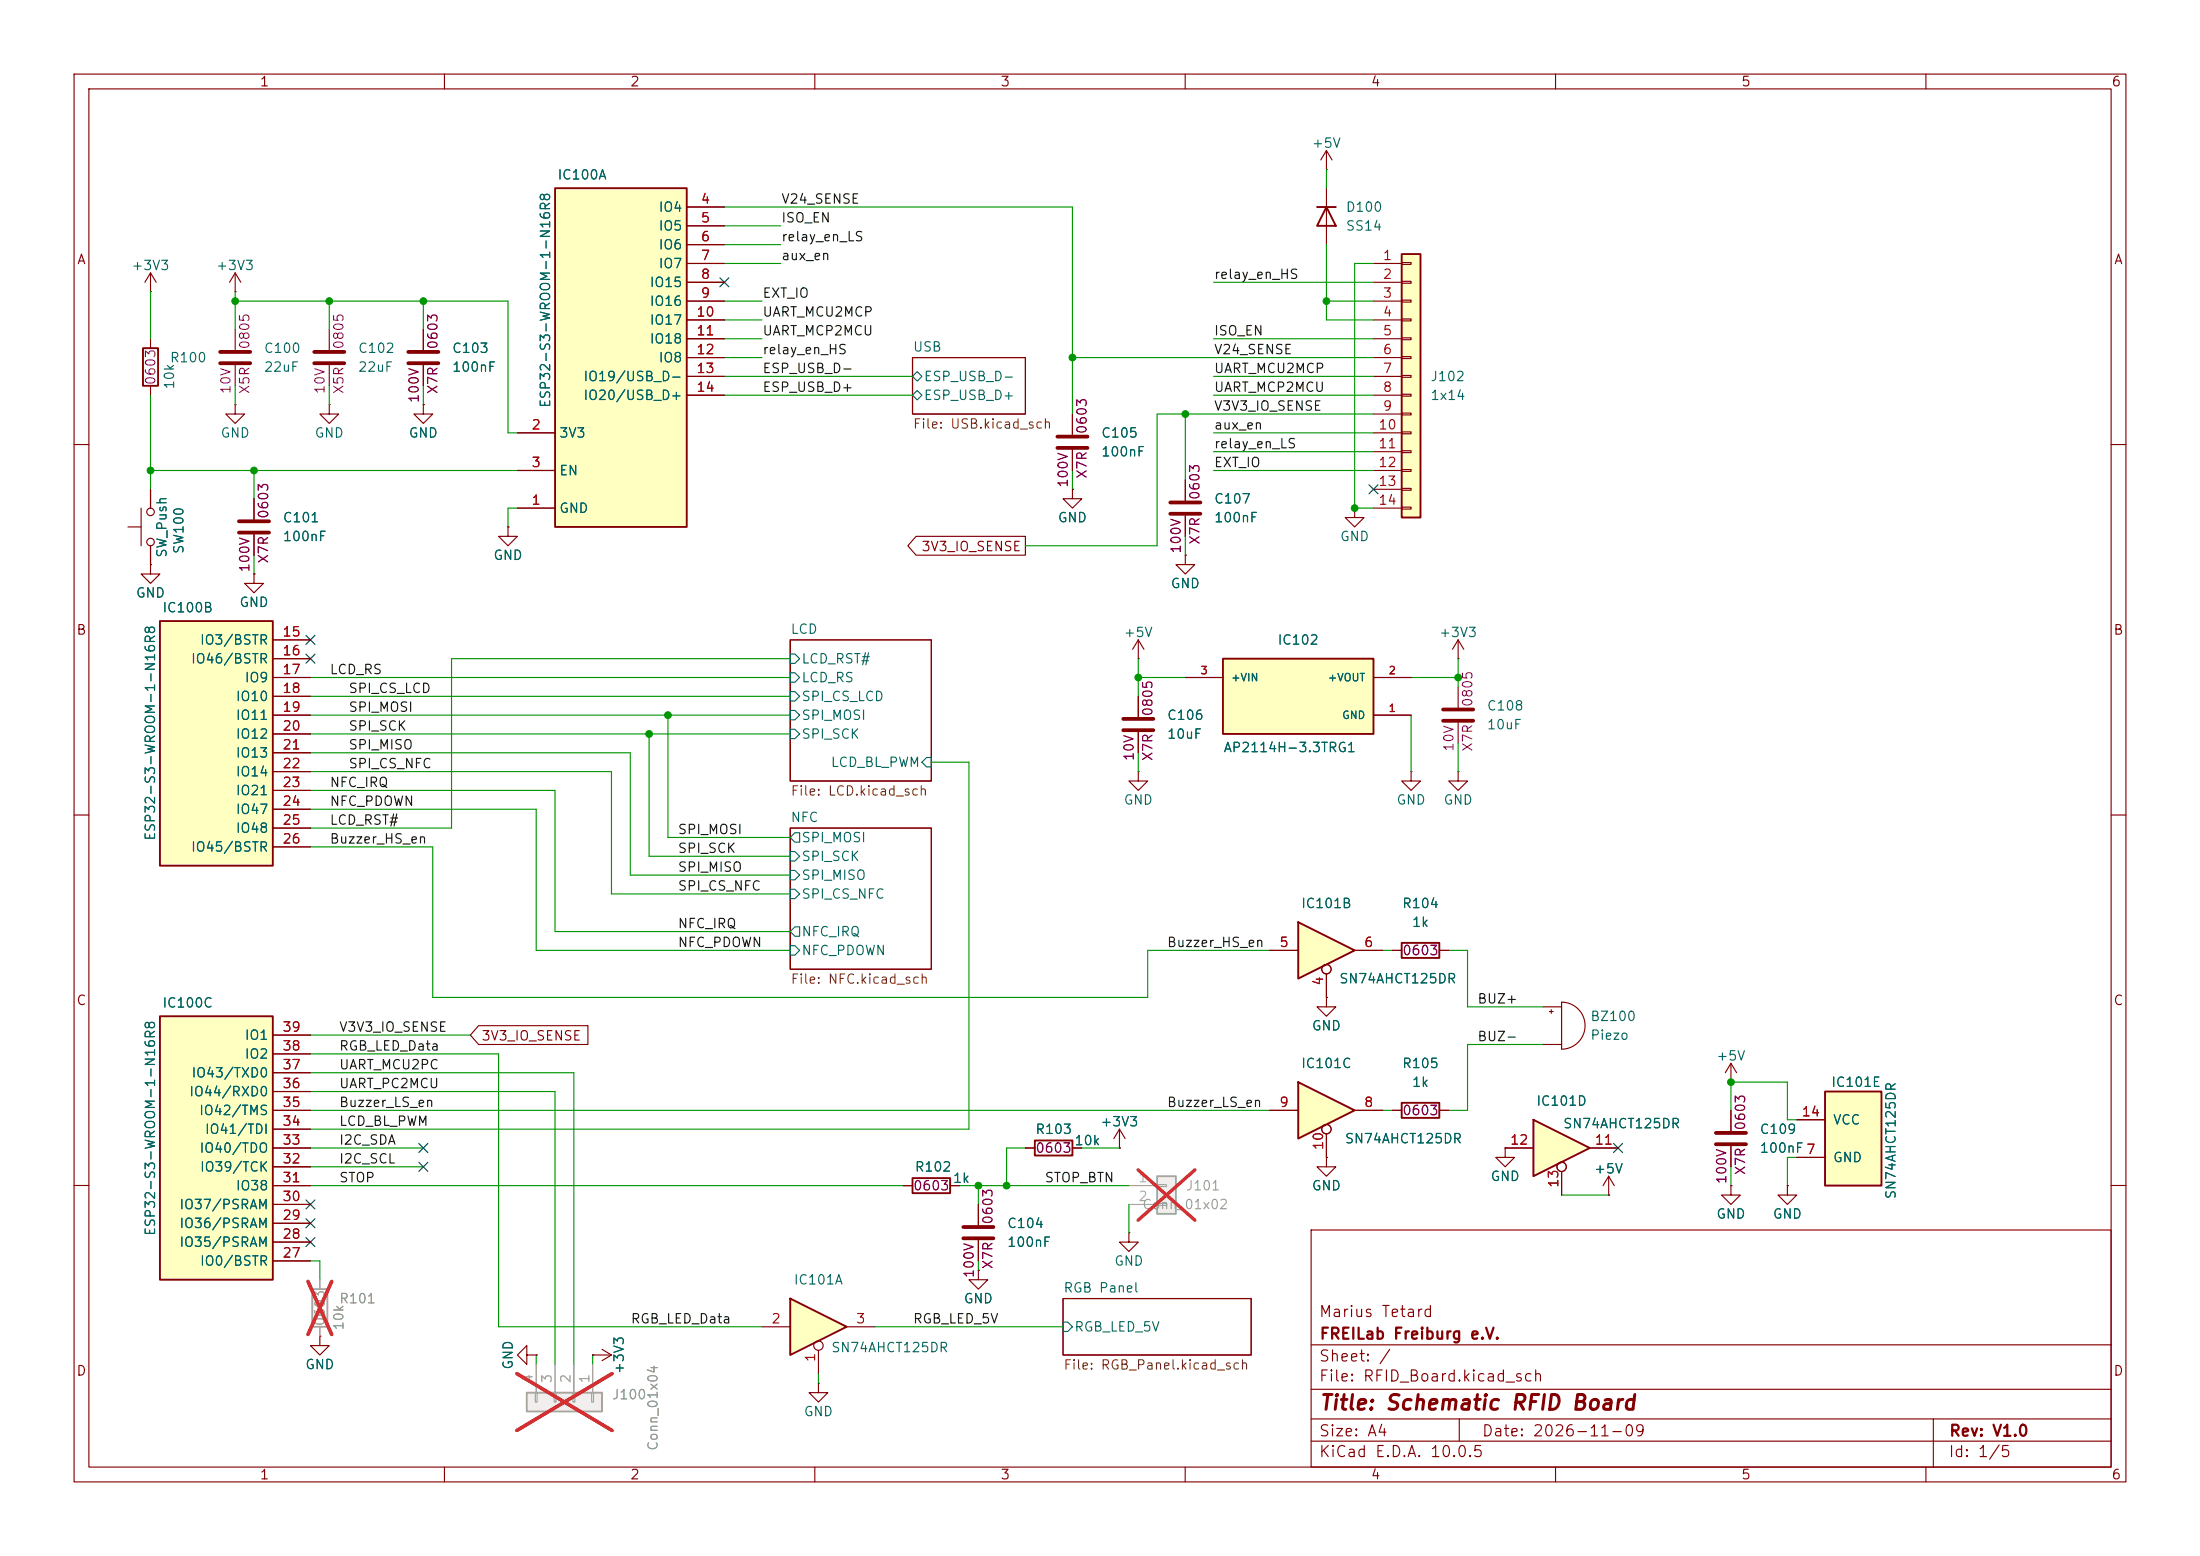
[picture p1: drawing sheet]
<svg xmlns="http://www.w3.org/2000/svg" width="297mm" height="210mm" viewBox="0 0 297 210" stroke-linecap="round" stroke-linejoin="round" font-family="sans-serif">
<g fill="none" stroke="#840000" stroke-width=".15">
<path d="M10 10h277v190h-277zM12 12h273v186h-273zM60 10v2M110 10v2M160 10v2M210 10v2M260 10v2M123.2 48.3h15.2v7.6h-15.2zM10 60h2M160 74.9v1.3h1.3l-1.3 1.3-1.3-1.3h1.3M160 74.9h.1M285 60h2"/>
<path d="M106.7 86.4h19v19h-19zM153.7 88.9h.1M153.7 86.4l-.8 1.2M153.7 86.4l.7 1.2M153.7 86.4v2.5M153.7 94v2.8M153.7 98.8v2.8M196.8 88.9h.1M196.8 86.4l-.7 1.2M196.8 86.4l.8 1.2M196.8 86.4v2.5M10 110h2"/>
<path d="M106.7 111.8h19v19h-19zM285 110h2M188 149.9h1.2M194.3 149.9h1.3M10 160h2M143.5 175.3h25.4v7.6h-25.4zM177 166h108v32h-108zM285 160h2M60 198v2M110 198v2M160 198v2M177 194.5h108"/>
<path d="M177 191.5h108M177 187.5h108M177 181.5h108M197 191.5v3M210 198v2M260 198v2M261 191.5v6.5"/>
</g>
<g fill="none" stroke="#006464" stroke-width=".15">
<path d="M123.2 53.3l.6-.6 .7 .6-.7 .7zM123.2 50.8l.6-.6 .7 .6-.7 .6zM106.7 98.4h.6l.6 .7-.6 .6h-.6zM106.7 95.9h.6l.6 .6-.6 .7h-.6zM106.7 93.3h.6l.6 .7-.6 .6h-.6zM106.7 90.8h.6l.6 .6-.6 .7h-.6zM106.7 88.3h.6l.6 .6-.6 .6h-.6zM106.7 117.5h.6l.6 .6-.6 .6h-.6zM106.7 114.9h.6l.6 .7-.6 .6h-.6zM107.3 112.4h.6v1.3h-.6l-.6-.7zM125.1 102.2h.6v1.3h-.6l-.6-.6zM106.7 127.6h.6l.6 .7-.6 .6h-.6z"/>
<path d="M106.7 120h.6l.6 .7-.6 .6h-.6zM107.3 125.1h.6v1.3h-.6l-.6-.7zM143.5 178.4h.6l.7 .7-.7 .6h-.6z"/>
</g>
<path d="M151.6 97h4.1M151.6 98.6h4.1" fill="none" stroke="#840000" stroke-width=".51"/>
<path d="M189.2 148.8h5.1v2.1h-5.1z" fill="none" stroke="#840000" stroke-width=".25"/>
<path d="M156.2 158.8h2.5v5h-2.5z" fill="#f0f0f0"/>
<path d="M156.2 158.8h2.5v5h-2.5zM42.2 174h2v5.1h-2z" fill="none" stroke="#a1a1a1" stroke-width=".25"/>
<path d="M156.2 159.9h1.3v.2h-1.3zM43.2 172.7v1.3M43.2 179.1v1.2M152.4 160h3.8M152.4 162.6h3.8M156.2 162.4h1.3v.3h-1.3z" fill="none" stroke="#a1a1a1" stroke-width=".15"/>
<path d="M153.6 157.9l7.7 6.8M161.3 157.9l-7.7 6.8M41.6 172.9l3.2 7.2M44.8 172.9l-3.2 7.2" fill="none" stroke="#e12e31" stroke-width=".46"/>
<path d="M43.2 180.3v1.3h1.2l-1.2 1.3-1.3-1.3h1.3M43.2 180.3h.1" fill="none" stroke="#840000" stroke-width=".15"/>
<path d="M175.3 146.1l7.6 3.8-7.6 3.8z" fill="#ffffc2"/>
<path d="M189.2 127.3h5.1v2h-5.1zM175.3 146.1l7.6 3.8-7.6 3.8z" fill="none" stroke="#840000" stroke-width=".25"/>
<g fill="none" stroke="#840000" stroke-width=".15">
<path d="M196.8 104.1v1.3h1.3l-1.3 1.3-1.2-1.3h1.2M196.8 104.1h.1M188 128.3h1.2M194.3 128.3h1.3M171.4 149.9h3.9M179.1 156.2v1.3h1.2l-1.2 1.3-1.3-1.3h1.3M179.1 156.2h.1M179.1 153v3.2M182.9 149.9h3.8"/>
<circle cx="179.1" cy="152.4" r=".63"/>
</g>
<path d="M74.9 25.4h17.8v45.7h-17.8z" fill="#ffffc2"/>
<path d="M74.9 25.4h17.8v45.7h-17.8z" fill="none" stroke="#840000" stroke-width=".25"/>
<g fill="none" stroke="#840000" stroke-width=".15">
<path d="M92.7 27.9h5.1M92.7 30.5h5.1M92.7 33h5.1M92.7 35.6h5.1M92.7 38.1h5.1M57.1 44.5v2.7M57.1 49.3v2.8M69.8 58.4h5.1M92.7 40.6h5.1M92.7 43.2h5.1M92.7 45.7h5.1M92.7 48.3h5.1"/>
<path d="M92.7 50.8h5.1M92.7 53.3h5.1M69.8 68.6h5.1M69.8 63.5h5.1M71.1 182.9v-1.3l-1.3 1.3 1.3 1.3v-1.3h1.3M72.4 182.9h.1M80 182.9h.1M80 182.9h2.5M81.3 182.1l1.2 .8M82.5 182.9l-1.2 .7"/>
</g>
<path d="M55.1 47.5h4.1M55.1 49h4.1" fill="none" stroke="#840000" stroke-width=".51"/>
<path d="M21.6 137.2h15.2v35.5h-15.2z" fill="#ffffc2"/>
<path d="M21.6 137.2h15.2v35.5h-15.2z" fill="none" stroke="#840000" stroke-width=".25"/>
<g fill="none" stroke="#840000" stroke-width=".15">
<path d="M57.1 54.6v1.3h1.3l-1.3 1.3-1.2-1.3h1.2M57.1 54.6h.1M68.6 71.1v1.3h1.2l-1.2 1.3-1.3-1.3h1.3M68.6 71.1h.1M36.8 139.7h5.1M179.1 134.6v1.3h1.2l-1.2 1.3-1.3-1.3h1.3M179.1 134.6h.1M208.3 135.9h2.5M209.2 136.5h.5M209.4 136.3v.5M210.8 135.3a3.2 3.2 0 0 1 3.2 3.1 3.2 3.2 0 0 1-3.2 3.2zM36.8 157.5h5.1"/>
<path d="M36.8 154.9h5.1M36.8 152.4h5.1M36.8 149.9h5.1M36.8 147.3h5.1M36.8 144.8h5.1M36.8 142.2h5.1M208.3 141h2.5M36.8 170.2h5.1M36.8 167.6h5.1M36.8 165.1h5.1M36.8 162.6h5.1M36.8 160h5.1"/>
</g>
<path d="M175.3 124.5l7.6 3.8-7.6 3.8z" fill="#ffffc2"/>
<path d="M175.3 124.5l7.6 3.8-7.6 3.8z" fill="none" stroke="#840000" stroke-width=".25"/>
<g fill="none" stroke="#840000" stroke-width=".15">
<path d="M171.4 128.3h3.9M179.1 131.4v3.2M182.9 128.3h3.8"/>
<circle cx="179.1" cy="130.8" r=".63"/>
</g>
<path d="M21.6 83.8h15.2v33h-15.2z" fill="#ffffc2"/>
<path d="M177.8 27.9h2.5M179.1 27.9l1.2 2.6h-2.5zM21.6 83.8h15.2v33h-15.2z" fill="none" stroke="#840000" stroke-width=".25"/>
<g fill="none" stroke="#840000" stroke-width=".15">
<path d="M179.1 22.9h.1M179.1 20.3v2.6M179.1 25.4v7.6M179.1 20.3l-.8 1.3M179.1 20.3l.7 1.3M36.8 86.4h5.1M36.8 88.9h5.1M36.8 91.4h5.1M36.8 94h5.1M36.8 96.5h5.1M36.8 99.1h5.1M36.8 101.6h5.1"/>
<path d="M36.8 104.1h5.1M36.8 106.7h5.1M36.8 109.2h5.1M36.8 111.8h5.1M36.8 114.3h5.1"/>
</g>
<path d="M106.7 175.3l7.6 3.8-7.6 3.8z" fill="#ffffc2"/>
<path d="M106.7 175.3l7.6 3.8-7.6 3.8z" fill="none" stroke="#840000" stroke-width=".25"/>
<g fill="none" stroke="#840000" stroke-width=".15">
<path d="M151.1 154.9h.1M151.1 152.4l-.7 1.3M151.1 152.4l.8 1.3M151.1 152.4v2.5M102.9 179.1h3.8M114.3 179.1h3.8M233.7 160v1.3h1.2l-1.2 1.3-1.3-1.3h1.3M233.7 160h.1M241.3 160v1.3h1.3l-1.3 1.3-1.3-1.3h1.3M241.3 160h.1M110.5 186.7v1.3h1.3l-1.3 1.2-1.3-1.2h1.3M110.5 186.7h.1"/>
<path d="M110.5 182.2v3.2"/>
<circle cx="110.5" cy="181.6" r=".63"/>
</g>
<path d="M71.1 188h10.2v2.5h-10.2z" fill="#f0f0f0"/>
<path d="M71.1 188h10.2v2.5h-10.2z" fill="none" stroke="#a1a1a1" stroke-width=".25"/>
<path d="M72.3 188h.2v1.2h-.2zM72.4 184.2v3.8M74.8 188h.3v1.2h-.3zM74.9 184.2v3.8M77.3 188h.3v1.2h-.3zM77.5 184.2v3.8M79.9 188h.2v1.2h-.2zM80 184.2v3.8" fill="none" stroke="#a1a1a1" stroke-width=".15"/>
<path d="M69.8 185.4l12.8 7.7M82.6 185.4l-12.8 7.7" fill="none" stroke="#e12e31" stroke-width=".46"/>
<path d="M138.4 154.9h1.3M144.8 154.9h1.2M152.4 166.4v1.2h1.3l-1.3 1.3-1.3-1.3h1.3M152.4 166.4h.1" fill="none" stroke="#840000" stroke-width=".15"/>
<path d="M139.7 153.9h5.1v2.1h-5.1z" fill="none" stroke="#840000" stroke-width=".25"/>
<path d="M246.4 147.3h7.6v12.7h-7.6z" fill="#ffffc2"/>
<path d="M123.2 159h5.1v2h-5.1zM246.4 147.3h7.6v12.7h-7.6z" fill="none" stroke="#840000" stroke-width=".25"/>
<g fill="none" stroke="#840000" stroke-width=".15">
<path d="M144.8 55.9v2.8M144.8 66v1.3h1.2l-1.2 1.3-1.3-1.3h1.3M144.8 66h.1M144.8 60.7v2.8M160 64.8v2.8M160 69.6v2.8M233.7 146.1h.1M233.7 143.5v2.6M233.7 149.9v2.8M233.7 154.7v2.8M233.7 143.5l-.8 1.3M233.7 143.5l.7 1.3"/>
<path d="M242.6 156.2h3.8M242.6 151.1h3.8M121.9 160h1.3M128.3 160h1.2M132.1 171.5v1.2h1.2l-1.2 1.3-1.3-1.3h1.3M132.1 171.5h.1M132.1 162.6v2.8M132.1 167.4v2.8"/>
</g>
<path d="M142.7 58.9h4.1M142.7 60.5h4.1M158 67.8h4.1M158 69.3h4.1M231.6 152.9h4.1M231.6 154.4h4.1M130 165.6h4.1M130 167.1h4.1" fill="none" stroke="#840000" stroke-width=".51"/>
<path d="M189.2 34.3h2.6v35.6h-2.6z" fill="#ffffc2"/>
<path d="M189.2 34.3h2.6v35.6h-2.6z" fill="none" stroke="#840000" stroke-width=".25"/>
<g fill="none" stroke="#840000" stroke-width=".15">
<path d="M185.4 35.6h3.8M185.4 38.1h3.8M189.2 35.4h1.3v.3h-1.3zM189.2 38h1.3v.2h-1.3zM31.7 44.5v2.7M31.7 49.3v2.8M185.4 40.6h3.8M185.4 43.2h3.8M185.4 45.7h3.8M185.4 48.3h3.8M185.4 50.8h3.8M185.4 53.3h3.8"/>
<path d="M185.4 55.9h3.8M185.4 58.4h3.8M189.2 40.5h1.3v.3h-1.3zM189.2 43.1h1.3v.2h-1.3zM189.2 45.6h1.3v.2h-1.3zM189.2 48.1h1.3v.3h-1.3zM189.2 50.7h1.3v.2h-1.3zM189.2 53.2h1.3v.3h-1.3zM189.2 55.8h1.3v.2h-1.3zM189.2 58.3h1.3v.2h-1.3zM17.3 71.1h1.7M19 68.6v5.1"/>
<path d="M20.3 76.2v1.3h1.3l-1.3 1.2-1.3-1.2h1.3M20.3 76.2h.1M20.3 66v2.6M20.3 73.7v2.5M34.3 77.5v1.2h1.3l-1.3 1.3-1.3-1.3h1.3M34.3 77.5h.1M34.3 67.3v2.8M34.3 72.1v2.8M185.4 61h3.8M185.4 63.5h3.8M185.4 66h3.8M185.4 68.6h3.8"/>
<path d="M189.2 60.8h1.3v.3h-1.3zM189.2 63.4h1.3v.2h-1.3zM189.2 65.9h1.3v.3h-1.3zM189.2 68.5h1.3v.2h-1.3z"/>
<circle cx="20.3" cy="73.2" r=".51"/>
<circle cx="20.3" cy="69.1" r=".51"/>
</g>
<path d="M29.7 47.5h4.1M29.7 49h4.1M32.3 70.4h4M32.3 71.9h4" fill="none" stroke="#840000" stroke-width=".51"/>
<path d="M207 151.1l7.6 3.8-7.6 3.9z" fill="#ffffc2"/>
<path d="M19.3 47h2v5.1h-2zM207 151.1l7.6 3.8-7.6 3.9z" fill="none" stroke="#840000" stroke-width=".25"/>
<g fill="none" stroke="#840000" stroke-width=".15">
<path d="M31.7 39.4h.1M31.7 36.8l-.7 1.3M31.7 36.8l.8 1.3M31.7 36.8v2.6M20.3 45.7v1.3M20.3 52.1v1.2M31.7 54.6v1.3h1.3l-1.3 1.3-1.2-1.3h1.2M31.7 54.6h.1M44.4 54.6v1.3h1.3l-1.3 1.3-1.2-1.3h1.2M44.4 54.6h.1M44.4 44.5v2.7M44.4 49.3v2.8"/>
<path d="M203.2 154.9h3.8M210.8 158.1v3.2M214.6 154.9h3.8M217.2 158.8l-.8 1.2M217.2 158.8l.7 1.2M217.2 158.8v2.5M217.2 161.3h.1"/>
<circle cx="210.8" cy="157.5" r=".63"/>
</g>
<path d="M42.4 47.5h4.1M42.4 49h4.1" fill="none" stroke="#840000" stroke-width=".51"/>
<path d="M165.1 88.9h20.3v10.2h-20.3z" fill="#ffffc2"/>
<path d="M165.1 88.9h20.3v10.2h-20.3z" fill="none" stroke="#840000" stroke-width=".25"/>
<g fill="none" stroke="#840000" stroke-width=".15">
<path d="M20.3 39.4h.1M20.3 36.8l-.7 1.3M20.3 36.8l.8 1.3M20.3 36.8v2.6M92.7 27.9h5.1M92.7 30.5h5.1M92.7 33h5.1M92.7 35.6h5.1M92.7 38.1h5.1M57.1 54.6h.1M57.1 44.5v2.7M57.1 49.3v2.8"/>
<path d="M69.8 58.4h5.1M92.7 40.6h5.1M92.7 43.2h5.1M92.7 45.7h5.1M92.7 48.3h5.1M92.7 50.8h5.1M92.7 53.3h5.1M144.8 55.9v2.8M20.3 76.2h.1M20.3 66v2.6M20.3 73.7v2.5M34.3 77.5h.1"/>
<path d="M34.3 67.3v2.8M34.3 72.1v2.8M68.6 71.1h.1M69.8 68.6h5.1M69.8 63.5h5.1M123.7 72.4h14.7v2.5h-14.7l-1.1-1.2zM144.8 66h.1M144.8 60.7v2.8M160 74.9h.1M160 64.8v2.8M160 69.6v2.8M182.9 68.6v1.3h1.2l-1.2 1.2-1.3-1.2h1.3"/>
<path d="M182.9 68.6h.1M36.8 96.5h5.1M36.8 91.4h5.1M36.8 86.4h5.1M36.8 88.9h5.1M36.8 94h5.1M36.8 99.1h5.1M153.7 94v2.8M153.7 98.8v2.8M160 91.4h5.1M185.4 96.5h5.1M185.4 91.4h5.1"/>
<path d="M196.8 92.7v2.8M196.8 97.5v2.8M36.8 101.6h5.1M36.8 104.1h5.1M36.8 106.7h5.1M36.8 109.2h5.1M36.8 111.8h5.1M36.8 114.3h5.1M153.7 104.1v1.3h1.2l-1.2 1.3-1.3-1.3h1.3M153.7 104.1h.1M190.5 104.1v1.3h1.3l-1.3 1.3-1.3-1.3h1.3M190.5 104.1h.1"/>
<path d="M36.8 139.7h5.1M64.6 138.4h14.8v2.6h-14.8l-1.1-1.3zM171.4 128.3h3.9M179.1 134.6h.1M179.1 131.4v3.2M182.9 128.3h3.8M188 128.3h1.2M194.3 128.3h1.3M36.8 154.9h5.1M36.8 157.5h5.1M36.8 152.4h5.1M36.8 149.9h5.1"/>
<path d="M36.8 147.3h5.1M36.8 144.8h5.1M36.8 142.2h5.1M138.4 154.9h1.3M144.8 154.9h1.2M151.1 154.9h.1M171.4 149.9h3.9M179.1 156.2h.1M179.1 153v3.2M182.9 149.9h3.8M188 149.9h1.2M194.3 149.9h1.3"/>
<path d="M203.2 154.9v1.3h1.3l-1.3 1.3-1.3-1.3h1.3M203.2 154.9h.1M203.2 154.9h3.8M210.8 158.1v3.2M214.6 154.9h3.8M233.7 149.9v2.8M233.7 154.7v2.8M242.6 156.2h3.8M242.6 151.1h3.8M36.8 170.2h5.1M36.8 167.6h5.1M36.8 165.1h5.1"/>
<path d="M36.8 162.6h5.1M36.8 160h5.1M121.9 160h1.3M128.3 160h1.2M132.1 171.5h.1M132.1 162.6v2.8M132.1 167.4v2.8M217.2 161.3h.1M233.7 160h.1M241.3 160h.1M43.2 180.3h.1M72.4 182.9h.1"/>
<path d="M80 182.9h.1"/>
<circle cx="179.1" cy="130.8" r=".63"/>
<circle cx="179.1" cy="152.4" r=".63"/>
<circle cx="210.8" cy="157.5" r=".63"/>
</g>
<path d="M194.8 95.8h4.1M194.8 97.3h4.1" fill="none" stroke="#840000" stroke-width=".51"/>
<g fill="none" stroke="#009600" stroke-width=".15">
<path d="M20.3 39.4v6.3M31.7 39.4v5.1M97.8 30.5h7.6M97.8 33h7.6M97.8 35.6h7.6M97.8 27.9h47v28M163.8 38.1h21.6M179.1 33v10.2h6.3M179.1 22.9v2.5M185.4 35.6h-2.5v33h2.5M20.3 53.3v12.7M31.7 40.6h36.9v17.8h1.2"/>
<path d="M31.7 52.1v2.5M44.4 40.6v3.9M44.4 52.1v2.5M57.1 40.6v3.9M57.1 52.1v2.5M97.8 40.6h5.1M97.8 48.3h5.1M97.8 50.8h25.4M97.8 45.7h5.1M97.8 53.3h25.4M97.8 43.2h5.1M144.8 48.3h40.6"/>
<path d="M160 55.9v8.9M163.8 58.4h21.6M163.8 50.8h21.6M163.8 45.7h21.6M163.8 53.3h21.6M179.1 40.6h6.3M185.4 55.9h-29.2v17.8h-17.8M20.3 63.5h49.5M34.3 63.5v3.8M34.3 74.9v2.6M69.8 68.6h-1.2v2.5M144.8 63.5v2.5"/>
<path d="M160 72.4v2.5M163.8 63.5h21.6M163.8 61h21.6M41.9 94h64.8M41.9 99.1h64.8M41.9 91.4h64.8M41.9 96.5h64.8M87.6 99.1v16.5h19.1M90.2 96.5v16.5h16.5M106.7 88.9h-45.7v22.9h-19.1M153.7 91.4h6.3M153.7 88.9v5.1"/>
<path d="M190.5 91.4h6.3M190.5 96.5v7.6M196.8 88.9v3.8M41.9 106.7h33v19h31.8M41.9 101.6h43.2v16.5h21.6M41.9 114.3h16.5v20.3h96.5v-6.3h16.5M41.9 104.1h40.6v16.6h24.2M41.9 109.2h30.5v19.1h34.3M125.7 102.9h5.1v49.5h-88.9M153.7 101.6v2.5M196.8 100.3v3.8M41.9 139.7h21.6"/>
<path d="M186.7 128.3h1.3M195.6 128.3h2.5v7.6h10.2M41.9 147.3h33v36.9M41.9 142.2h25.4v36.9h35.6M41.9 144.8h35.6v39.4M41.9 149.9h129.5M41.9 154.9h15.2M41.9 157.5h15.2M138.4 154.9h-2.5v5.1M146 154.9h5.1M186.7 149.9h1.3M208.3 141h-10.2v8.9h-2.5"/>
<path d="M233.7 149.9v-3.8h7.6v5h1.3M233.7 157.5v2.5M242.6 156.2h-1.3v3.8M41.9 160h80M41.9 170.2h1.3v2.5M118.1 179.1h25.4M129.5 160h22.9M132.1 160v2.6M132.1 170.2v1.3M152.4 162.6v3.8M210.8 161.3h6.4M72.4 182.9v1.3"/>
<path d="M80 182.9v1.3M110.5 185.4v1.3"/>
</g>
<g fill="none" stroke="#000084" stroke-width=".15">
<path d="M97.2 37.5l1.2 1.2M98.4 37.5l-1.2 1.2M184.8 65.4l1.2 1.2M186 65.4l-1.2 1.2M41.3 85.8l1.2 1.2M41.3 88.3l1.2 1.2M42.5 85.8l-1.2 1.2M42.5 88.3l-1.2 1.2M56.5 156.9l1.3 1.2M56.5 154.3l1.3 1.2M57.8 156.9l-1.3 1.2M57.8 154.3l-1.3 1.2"/>
<path d="M217.8 154.3l1.2 1.2M219 154.3l-1.2 1.2M41.3 162l1.2 1.2M41.3 167l1.2 1.2M41.3 164.5l1.2 1.2M42.5 162l-1.2 1.2M42.5 167l-1.2 1.2M42.5 164.5l-1.2 1.2"/>
</g>
<path d="M43.2 172.7v1.3M43.2 179.1v1.2M72.4 184.2v3.8M74.9 184.2v3.8M77.5 184.2v3.8M80 184.2v3.8" fill="none" stroke="#a1a1a1" stroke-width=".15"/>
<path d="M41.6 172.9l3.2 7.2M44.8 172.9l-3.2 7.2M69.8 185.4l12.8 7.7M82.6 185.4l-12.8 7.7" fill="none" stroke="#e12e31" stroke-width=".46"/>
<g fill="#009600" stroke="#009600" stroke-width=".14">
<circle cx="135.9" cy="160" r=".46"/>
<circle cx="132.1" cy="160" r=".46"/>
<circle cx="90.2" cy="96.5" r=".46"/>
<circle cx="196.8" cy="91.4" r=".46"/>
<circle cx="233.7" cy="146.1" r=".46"/>
<circle cx="87.6" cy="99.1" r=".46"/>
<circle cx="144.8" cy="48.3" r=".46"/>
<circle cx="160" cy="55.9" r=".46"/>
<circle cx="153.7" cy="91.4" r=".46"/>
<circle cx="31.7" cy="40.6" r=".46"/>
<circle cx="20.3" cy="63.5" r=".46"/>
<circle cx="44.4" cy="40.6" r=".46"/>
<circle cx="57.1" cy="40.6" r=".46"/>
<circle cx="34.3" cy="63.5" r=".46"/>
<circle cx="182.9" cy="68.6" r=".46"/>
<circle cx="179.1" cy="40.6" r=".46"/>
</g>
<text font-size="2" fill="#840000" x="178" y="190.8">Title: Schematic RFID Board</text>
<g font-size="1.5" fill="#840000">
<text x="178" y="178.1">Marius Tetard</text>
<text x="178" y="184.1">Sheet: /</text>
<text x="178" y="181.1">FREILab Freiburg e.V.</text>
<text x="178" y="186.8">File: RFID_Board.kicad_sch</text>
<text x="178" y="197">KiCad E.D.A. 10.0.5</text>
<text x="178" y="194.2">Size: A4</text>
<text x="200" y="194.2">Date: 2026-11-09</text>
<text x="263" y="197">Id: 1/5</text>
<text x="263" y="194.2">Rev: V1.0</text>
</g>
<g font-size="1.3" fill="#840000">
<text x="35" y="12">1</text>
<text x="85" y="12">2</text>
<text x="135" y="12">3</text>
<text x="185" y="12">4</text>
<text x="235" y="12">5</text>
<text x="285" y="12">6</text>
<text x="10.3" y="36">A</text>
<text x="285.3" y="36">A</text>
<text x="124.3" y="74.7">3V3_IO_SENSE</text>
<text x="10.2" y="86">B</text>
<text x="285.2" y="86">B</text>
<text x="10.2" y="136">C</text>
<text x="285.2" y="136">C</text>
<text x="64.9" y="140.8">3V3_IO_SENSE</text>
<text x="10.2" y="186">D</text>
<text x="285.2" y="186">D</text>
<text x="35" y="200">1</text>
<text x="85" y="200">2</text>
<text x="135" y="200">3</text>
<text x="185" y="200">4</text>
<text x="235" y="200">5</text>
<text x="285" y="200">6</text>
</g>
<g font-size="1.3" fill="#006464">
<text x="177" y="20.3">+5V</text>
<text x="75.2" y="24.5">IC100A</text>
<text x="88.8" y="28.9">IO4</text>
<text x="181.6" y="28.9">D100</text>
<text x="88.8" y="31.4">IO5</text>
<text x="88.8" y="34">IO6</text>
<text x="181.6" y="31.4">SS14</text>
<text x="17.7" y="36.8">+3V3</text>
<text x="29.1" y="36.8">+3V3</text>
<text x="87.6" y="39.1">IO15</text>
<text x="87.6" y="41.6">IO16</text>
<text x="88.8" y="36.5">IO7</text>
<text x="35.5" y="48">C100</text>
<text x="48.2" y="48">C102</text>
<text x="60.9" y="48">C103</text>
<text x="87.6" y="44.1">IO17</text>
<text x="87.6" y="46.7">IO18</text>
<text x="123.2" y="47.8">USB</text>
<text x="22.8" y="49.2">R100</text>
<text x="23.8" y="52.7" transform="rotate(-90 23.8 52.7)">10k</text>
<text x="35.5" y="50.5">22uF</text>
<text x="48.2" y="50.5">22uF</text>
<text x="60.9" y="50.5">100nF</text>
<text x="78.7" y="51.8">IO19/USB_D-</text>
<text x="88.8" y="49.2">IO8</text>
<text x="124.6" y="51.8">ESP_USB_D-</text>
<text x="193" y="51.8">J102</text>
<text x="29.7" y="59.4">GND</text>
<text x="42.4" y="59.4">GND</text>
<text x="55.1" y="59.4">GND</text>
<text x="74.6" y="55.1" transform="rotate(-90 74.6 55.1)">ESP32-S3-WROOM-1-N16R8</text>
<text x="75.4" y="59.4">3V3</text>
<text x="78.7" y="54.3">IO20/USB_D+</text>
<text x="124.6" y="54.3">ESP_USB_D+</text>
<text x="148.6" y="59.4">C105</text>
<text x="193" y="54.3">1x14</text>
<text x="75.4" y="64.5">EN</text>
<text x="148.6" y="61.9">100nF</text>
<text x="38.1" y="70.8">C101</text>
<text x="75.4" y="69.5">GND</text>
<text x="142.7" y="70.8">GND</text>
<text x="163.8" y="68.3">C107</text>
<text x="163.8" y="70.8">100nF</text>
<text x="22.8" y="75.4" transform="rotate(-90 22.8 75.4)">SW_Push</text>
<text x="25.1" y="74.9" transform="rotate(-90 25.1 74.9)">SW100</text>
<text x="38.1" y="73.4">100nF</text>
<text x="66.5" y="75.9">GND</text>
<text x="180.8" y="73.4">GND</text>
<text x="18.3" y="81">GND</text>
<text x="21.8" y="83">IC100B</text>
<text x="32.2" y="82.2">GND</text>
<text x="158" y="79.7">GND</text>
<text x="25.7" y="89.9">IO46/BSTR</text>
<text x="26.9" y="87.3">IO3/BSTR</text>
<text x="106.7" y="85.9">LCD</text>
<text x="108.1" y="89.9">LCD_RST#</text>
<text x="151.6" y="86.3">+5V</text>
<text x="172.4" y="87.3">IC102</text>
<text x="194.2" y="86.3">+3V3</text>
<text x="31.7" y="94.9">IO10</text>
<text x="32.9" y="92.4">IO9</text>
<text x="108.1" y="94.9">SPI_CS_LCD</text>
<text x="108.1" y="92.4">LCD_RS</text>
<text x="31.7" y="97.5">IO11</text>
<text x="31.7" y="100">IO12</text>
<text x="108.1" y="100">SPI_SCK</text>
<text x="108.1" y="97.5">SPI_MOSI</text>
<text x="157.5" y="97.5">C106</text>
<text x="157.5" y="100">10uF</text>
<text x="165.1" y="101.8">AP2114H-3.3TRG1</text>
<text x="200.6" y="96.2">C108</text>
<text x="200.6" y="98.8">10uF</text>
<text x="31.7" y="102.6">IO13</text>
<text x="31.7" y="105.1">IO14</text>
<text x="31.7" y="107.6">IO21</text>
<text x="112.1" y="103.8">LCD_BL_PWM</text>
<text x="21.2" y="113.6" transform="rotate(-90 21.2 113.6)">ESP32-S3-WROOM-1-N16R8</text>
<text x="31.7" y="110.2">IO47</text>
<text x="31.7" y="112.7">IO48</text>
<text x="106.7" y="111.3">NFC</text>
<text x="108.1" y="114">SPI_MOSI</text>
<text x="151.6" y="108.9">GND</text>
<text x="188.4" y="108.9">GND</text>
<text x="194.8" y="108.9">GND</text>
<text x="25.7" y="115.3">IO45/BSTR</text>
<text x="108.1" y="119.1">SPI_MISO</text>
<text x="108.1" y="116.5">SPI_SCK</text>
<text x="108.1" y="121.6">SPI_CS_NFC</text>
<text x="175.6" y="122.9">IC101B</text>
<text x="189.2" y="122.9">R104</text>
<text x="190.5" y="125.4">1k</text>
<text x="108.1" y="126.7">NFC_IRQ</text>
<text x="108.1" y="129.2">NFC_PDOWN</text>
<text x="21.8" y="136.3">IC100C</text>
<text x="180.7" y="133">SN74AHCT125DR</text>
<text x="32.9" y="143.2">IO2</text>
<text x="32.9" y="140.7">IO1</text>
<text x="177" y="139.4">GND</text>
<text x="214.6" y="138.1">BZ100</text>
<text x="214.6" y="140.7">Piezo</text>
<text x="231.6" y="143.5">+5V</text>
<text x="25.5" y="148.3">IO44/RXD0</text>
<text x="25.8" y="145.7">IO43/TXD0</text>
<text x="175.6" y="144.5">IC101C</text>
<text x="189.2" y="144.5">R105</text>
<text x="190.5" y="147">1k</text>
<text x="207.3" y="149.6">IC101D</text>
<text x="247.1" y="147">IC101E</text>
<text x="26.8" y="150.8">IO42/TMS</text>
<text x="26.8" y="155.9">IO40/TDO</text>
<text x="27.6" y="153.4">IO41/TDI</text>
<text x="139.7" y="153.4">R103</text>
<text x="145" y="154.9">10k</text>
<text x="148.5" y="152.3">+3V3</text>
<text x="181.5" y="154.6">SN74AHCT125DR</text>
<text x="210.9" y="152.6">SN74AHCT125DR</text>
<text x="237.5" y="153.4">C109</text>
<text x="237.5" y="155.9">100nF7</text>
<text x="247.4" y="152.1">VCC</text>
<text x="26.9" y="158.4">IO39/TCK</text>
<text x="31.7" y="161">IO38</text>
<text x="123.4" y="158.4">R102</text>
<text x="128.5" y="160">1k</text>
<text x="177" y="161">GND</text>
<text x="201.1" y="159.7">GND</text>
<text x="215.1" y="158.7">+5V</text>
<text x="247.4" y="157.2">GND</text>
<text x="256.2" y="161.9" transform="rotate(-90 256.2 161.9)">SN74AHCT125DR</text>
<text x="21.2" y="166.9" transform="rotate(-90 21.2 166.9)">ESP32-S3-WROOM-1-N16R8</text>
<text x="24.1" y="166.1">IO36/PSRAM</text>
<text x="24.1" y="163.5">IO37/PSRAM</text>
<text x="135.9" y="166.1">C104</text>
<text x="231.6" y="164.8">GND</text>
<text x="239.2" y="164.8">GND</text>
<text x="24.1" y="168.6">IO35/PSRAM</text>
<text x="26.9" y="171.1">IO0/BSTR</text>
<text x="107.1" y="173.7">IC101A</text>
<text x="135.9" y="168.6">100nF</text>
<text x="150.3" y="171.1">GND</text>
<text x="130" y="176.2">GND</text>
<text x="143.5" y="174.8">RGB Panel</text>
<text x="41.1" y="185.1">GND</text>
<text x="69.5" y="184.9" transform="rotate(-90 69.5 184.9)">GND</text>
<text x="84.5" y="185.5" transform="rotate(-90 84.5 185.5)">+3V3</text>
<text x="112.1" y="182.8">SN74AHCT125DR</text>
<text x="144.9" y="180">RGB_LED_5V</text>
<text x="108.4" y="191.5">GND</text>
</g>
<g font-size="1.3" fill="#a90000">
<text x="94.5" y="27.8">4</text>
<text x="94.5" y="30.3">5</text>
<text x="94.5" y="32.9">6</text>
<text x="94.5" y="35.4">7</text>
<text x="186.6" y="35.4">1</text>
<text x="94.5" y="38">8</text>
<text x="94.5" y="40.5">9</text>
<text x="186.6" y="38">2</text>
<text x="186.6" y="40.5">3</text>
<text x="93.9" y="43">10</text>
<text x="93.9" y="45.6">11</text>
<text x="186.6" y="43">4</text>
<text x="186.6" y="45.6">5</text>
<text x="93.9" y="48.1">12</text>
<text x="93.9" y="50.7">13</text>
<text x="93.9" y="53.2">14</text>
<text x="186.6" y="48.1">6</text>
<text x="186.6" y="50.7">7</text>
<text x="186.6" y="53.2">8</text>
<text x="71.7" y="58.3">2</text>
<text x="186" y="58.3">10</text>
<text x="186.6" y="55.7">9</text>
<text x="71.7" y="63.4">3</text>
<text x="186" y="60.8">11</text>
<text x="186" y="63.4">12</text>
<text x="186" y="65.9">13</text>
<text x="71.7" y="68.4">1</text>
<text x="186" y="68.4">14</text>
<text x="38" y="86.2">15</text>
<text x="38" y="88.8">16</text>
<text x="38" y="91.3">17</text>
<text x="38" y="93.8">18</text>
<text x="38" y="96.4">19</text>
<text x="38" y="98.9">20</text>
<text x="38" y="101.5">21</text>
<text x="38" y="104">22</text>
<text x="38" y="106.5">23</text>
<text x="38" y="109.1">24</text>
<text x="38" y="111.6">25</text>
<text x="38" y="114.2">26</text>
<text x="172.6" y="128.1">5</text>
<text x="184.1" y="128.1">6</text>
<text x="178.9" y="133.1" transform="rotate(-90 178.9 133.1)">4</text>
<text x="38" y="142.1">38</text>
<text x="38" y="139.6">39</text>
<text x="38" y="149.7">35</text>
<text x="38" y="147.2">36</text>
<text x="38" y="144.6">37</text>
<text x="172.6" y="149.7">9</text>
<text x="184.1" y="149.7">8</text>
<text x="38" y="154.8">33</text>
<text x="38" y="152.3">34</text>
<text x="178.9" y="155.3" transform="rotate(-90 178.9 155.3)">10</text>
<text x="203.8" y="154.8">12</text>
<text x="215.2" y="154.8">11</text>
<text x="243.1" y="151">14</text>
<text x="38" y="159.9">31</text>
<text x="38" y="157.3">32</text>
<text x="210.7" y="160.4" transform="rotate(-90 210.7 160.4)">13</text>
<text x="38" y="167.5">28</text>
<text x="38" y="165">29</text>
<text x="38" y="162.4">30</text>
<text x="38" y="170">27</text>
<text x="104" y="178.9">2</text>
<text x="115.5" y="178.9">3</text>
<text x="110.4" y="183.9" transform="rotate(-90 110.4 183.9)">1</text>
</g>
<g font-size="1.3" fill="#0f0f0f">
<text x="105.4" y="27.8">V24_SENSE</text>
<text x="105.4" y="30.4">ISO_EN</text>
<text x="105.4" y="35.4">aux_en</text>
<text x="105.4" y="32.9">relay_en_LS</text>
<text x="102.8" y="40.5">EXT_IO</text>
<text x="163.8" y="38">relay_en_HS</text>
<text x="102.8" y="45.6">UART_MCP2MCU</text>
<text x="102.8" y="43.1">UART_MCU2MCP</text>
<text x="163.8" y="45.6">ISO_EN</text>
<text x="102.8" y="53.2">ESP_USB_D+</text>
<text x="102.8" y="50.7">ESP_USB_D-</text>
<text x="102.8" y="48.1">relay_en_HS</text>
<text x="163.8" y="48.1">V24_SENSE</text>
<text x="163.8" y="53.2">UART_MCP2MCU</text>
<text x="163.8" y="50.7">UART_MCU2MCP</text>
<text x="163.8" y="55.8">V3V3_IO_SENSE</text>
<text x="163.8" y="58.3">aux_en</text>
<text x="163.8" y="60.8">relay_en_LS</text>
<text x="163.8" y="63.4">EXT_IO</text>
<text x="44.4" y="91.3">LCD_RS</text>
<text x="47" y="93.9">SPI_CS_LCD</text>
<text x="47" y="98.9">SPI_SCK</text>
<text x="47" y="101.5">SPI_MISO</text>
<text x="47" y="96.4">SPI_MOSI</text>
<text x="44.4" y="106.6">NFC_IRQ</text>
<text x="47" y="104">SPI_CS_NFC</text>
<text x="44.4" y="109.1">NFC_PDOWN</text>
<text x="44.4" y="111.6">LCD_RST#</text>
<text x="91.4" y="112.9">SPI_MOSI</text>
<text x="44.4" y="114.2">Buzzer_HS_en</text>
<text x="91.4" y="115.4">SPI_SCK</text>
<text x="91.4" y="118">SPI_MISO</text>
<text x="91.4" y="120.5">SPI_CS_NFC</text>
<text x="91.4" y="125.6">NFC_IRQ</text>
<text x="91.4" y="128.1">NFC_PDOWN</text>
<text x="157.5" y="128.1">Buzzer_HS_en</text>
<text x="199.4" y="135.8">BUZ+</text>
<text x="45.7" y="139.6">V3V3_IO_SENSE</text>
<text x="45.7" y="142.1">RGB_LED_Data</text>
<text x="199.4" y="140.8">BUZ-</text>
<text x="45.7" y="147.2">UART_PC2MCU</text>
<text x="45.7" y="149.7">Buzzer_LS_en</text>
<text x="45.7" y="144.7">UART_MCU2PC</text>
<text x="157.5" y="149.7">Buzzer_LS_en</text>
<text x="45.7" y="154.8">I2C_SDA</text>
<text x="45.7" y="152.3">LCD_BL_PWM</text>
<text x="45.7" y="157.4">I2C_SCL</text>
<text x="45.7" y="159.9">STOP</text>
<text x="140.9" y="159.9">STOP_BTN</text>
<text x="85.1" y="178.9">RGB_LED_Data</text>
<text x="123.2" y="178.9">RGB_LED_5V</text>
</g>
<g font-size="1.3" fill="#840084">
<text x="34" y="47.3" transform="rotate(-90 34 47.3)">0805</text>
<text x="46.7" y="47.3" transform="rotate(-90 46.7 47.3)">0805</text>
<text x="59.4" y="47.3" transform="rotate(-90 59.4 47.3)">0603</text>
<text x="21.3" y="52.1" transform="rotate(-90 21.3 52.1)">0603</text>
<text x="31.4" y="53.3" transform="rotate(-90 31.4 53.3)">10V</text>
<text x="34" y="53.3" transform="rotate(-90 34 53.3)">X5R</text>
<text x="44.1" y="53.3" transform="rotate(-90 44.1 53.3)">10V</text>
<text x="46.7" y="53.3" transform="rotate(-90 46.7 53.3)">X5R</text>
<text x="59.4" y="53.3" transform="rotate(-90 59.4 53.3)">X7R</text>
<text x="56.8" y="54.5" transform="rotate(-90 56.8 54.5)">100V</text>
<text x="147" y="58.7" transform="rotate(-90 147 58.7)">0603</text>
<text x="144.5" y="65.9" transform="rotate(-90 144.5 65.9)">100V</text>
<text x="147" y="64.7" transform="rotate(-90 147 64.7)">X7R</text>
<text x="36.5" y="70.1" transform="rotate(-90 36.5 70.1)">0603</text>
<text x="162.3" y="67.6" transform="rotate(-90 162.3 67.6)">0603</text>
<text x="34" y="77.3" transform="rotate(-90 34 77.3)">100V</text>
<text x="36.5" y="76.1" transform="rotate(-90 36.5 76.1)">X7R</text>
<text x="159.7" y="74.8" transform="rotate(-90 159.7 74.8)">100V</text>
<text x="162.3" y="73.6" transform="rotate(-90 162.3 73.6)">X7R</text>
<text x="199.1" y="95.5" transform="rotate(-90 199.1 95.5)">0805</text>
<text x="155.9" y="96.8" transform="rotate(-90 155.9 96.8)">0805</text>
<text x="196.5" y="101.5" transform="rotate(-90 196.5 101.5)">10V</text>
<text x="199.1" y="101.5" transform="rotate(-90 199.1 101.5)">X7R</text>
<text x="153.4" y="102.8" transform="rotate(-90 153.4 102.8)">10V</text>
<text x="155.9" y="102.8" transform="rotate(-90 155.9 102.8)">X7R</text>
<text x="189.2" y="129.2">0603</text>
<text x="139.7" y="155.9">0603</text>
<text x="189.2" y="150.8">0603</text>
<text x="235.9" y="152.7" transform="rotate(-90 235.9 152.7)">0603</text>
<text x="123.2" y="161">0603</text>
<text x="233.4" y="159.9" transform="rotate(-90 233.4 159.9)">100V</text>
<text x="235.9" y="158.7" transform="rotate(-90 235.9 158.7)">X7R</text>
<text x="134.3" y="165.4" transform="rotate(-90 134.3 165.4)">0603</text>
<text x="131.8" y="172.6" transform="rotate(-90 131.8 172.6)">100V</text>
<text x="134.3" y="171.4" transform="rotate(-90 134.3 171.4)">X7R</text>
</g>
<g font-size="1.3" fill="#725600">
<text x="123.2" y="58.2">File: USB.kicad_sch</text>
<text x="106.7" y="107.7">File: LCD.kicad_sch</text>
<text x="106.7" y="133.1">File: NFC.kicad_sch</text>
<text x="143.5" y="185.2">File: RGB_Panel.kicad_sch</text>
</g>
<g font-size="1.3" fill="#aaa">
<text x="153.6" y="159.9">1</text>
<text x="153.6" y="162.4">2</text>
<text x="72.3" y="186.8" transform="rotate(-90 72.3 186.8)">4</text>
<text x="74.8" y="186.8" transform="rotate(-90 74.8 186.8)">3</text>
<text x="77.3" y="186.8" transform="rotate(-90 77.3 186.8)">2</text>
<text x="79.9" y="186.8" transform="rotate(-90 79.9 186.8)">1</text>
</g>
<g font-size="1.3" fill="#989898">
<text x="160" y="161">J101</text>
<text x="154.1" y="163.5">Conn_01x02</text>
<text x="45.7" y="176.2">R101</text>
<text x="46.7" y="179.7" transform="rotate(-90 46.7 179.7)">10k</text>
<text x="82.5" y="189.2">J100</text>
<text x="89.1" y="195.9" transform="rotate(-90 89.1 195.9)">Conn_01x04</text>
</g>
<text font-size="1.3" fill="#a1a1a1" x="44.1" y="179.1" transform="rotate(-90 44.1 179.1)">0603</text>
<g font-size="1" fill="#a90000">
<text x="162" y="91.3">3</text>
<text x="187.4" y="91.3">2</text>
<text x="187.4" y="96.3">1</text>
</g>
<g font-size="1" fill="#006464">
<text x="166.1" y="92.2">+VIN</text>
<text x="179.2" y="92.2">+VOUT</text>
<text x="181.1" y="97.3">GND</text>
</g>
</svg>
